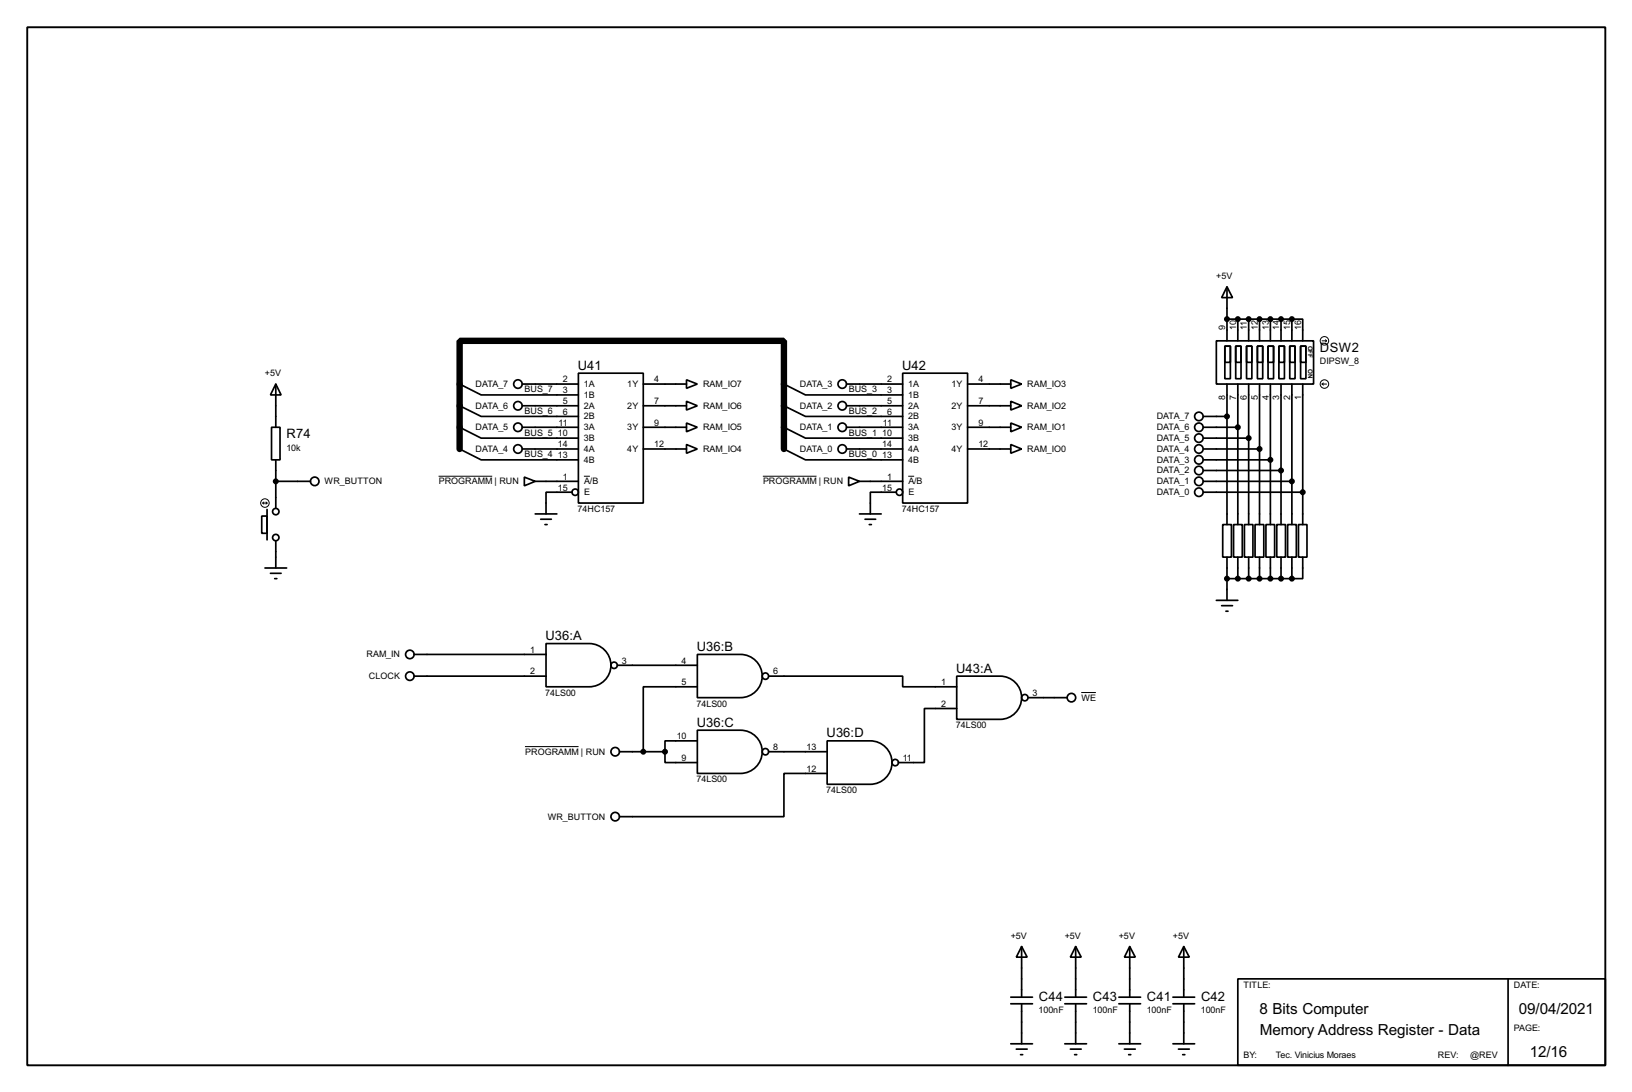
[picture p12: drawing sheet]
<svg xmlns="http://www.w3.org/2000/svg" width="383mm" height="256mm" viewBox="0 0 383 256" stroke-linecap="round" stroke-linejoin="round" font-family="sans-serif">
<path d="M6.4 6.4h370.8v243.8h-370.8z" fill="none" stroke="#000" stroke-width=".45"/>
<g fill="none" stroke="#000" stroke-width=".4">
<path d="M288.3 67.4l1.3 2.5h-2.5zM288.3 67.4v12.7M288.3 75h15.3M290.9 75v5.1M293.4 75v5.1M296 75v5.1M298.5 75v5.1M301 75v5.1M303.6 75h2.5v5.1M303.6 75v5.1M64.8 90.2l1.3 2.6h-2.5zM64.8 90.2v10.2"/>
<path d="M108 95.3l5.1 2.5h22.8M108 90.2l5.1 2.6h22.8M122.7 90.2h13.2M122.7 95.3h13.2M135.9 87.7h15.3v30.5h-15.3zM151.2 90.2h10.1M151.2 95.3h10.1M161.3 89.2l2.6 1-2.6 1zM161.3 94.3l2.6 1-2.6 1zM161.3 99.4l2.6 1-2.6 1zM184.2 95.3l5.1 2.5h22.8M184.2 90.2l5.1 2.6h22.8"/>
<path d="M198.9 90.2h13.2M198.9 95.3h13.2M212.1 87.7h15.3v30.5h-15.3zM227.4 90.2h10.1M227.4 95.3h10.1M237.5 89.2l2.6 1-2.6 1zM237.5 94.3l2.6 1-2.6 1zM237.5 99.4l2.6 1-2.6 1zM282.8 97.8h5.5M285.8 80.1h22.9v10.1h-22.9zM287.8 81.3h1.3v7.7h-1.3zM287.8 81.3h1.3v3.8h-1.3z"/>
<path d="M288.3 90.2v33M290.4 81.3h1.2v7.7h-1.2zM290.4 81.3h1.2v3.8h-1.2zM290.9 90.2v33M292.9 81.3h1.3v7.7h-1.3zM292.9 81.3h1.3v3.8h-1.3zM293.4 90.2v33M295.5 81.3h1.2v7.7h-1.2zM295.5 81.3h1.2v3.8h-1.2zM296 90.2v33M298 81.3h1.3v7.7h-1.3zM298 81.3h1.3v3.8h-1.3z"/>
<path d="M298.5 90.2v33M300.5 81.3h1.3v7.7h-1.3zM300.5 81.3h1.3v3.8h-1.3zM301 90.2v33M303.1 81.3h1.2v7.7h-1.2zM303.1 81.3h1.2v3.8h-1.2zM303.6 90.2v33M305.6 81.3h1.3v7.7h-1.3zM305.6 81.3h1.3v3.8h-1.3zM306.1 90.2v33M62.8 119.7v7.1M63.8 100.4h2v7.6h-2z"/>
<path d="M64.8 113.1h8.2M64.8 108v11.4M108 100.4l5.1 2.5h22.8M108 105.5l5.1 2.5h22.8M122.7 100.4h13.2M122.7 105.5h13.2M123.2 112.1l2.6 1-2.6 1zM125.8 113.1h10.1M134.4 115.6h-6.1v5.1M151.2 100.4h10.1M151.2 105.5h10.1M161.3 104.4l2.6 1.1-2.6 1z"/>
<path d="M184.2 105.5l5.1 2.5h22.8M184.2 100.4l5.1 2.5h22.8M198.9 100.4h13.2M198.9 105.5h13.2M199.4 112.1l2.6 1-2.6 1zM202 113.1h10.1M210.6 115.6h-6.1v5.1M227.4 100.4h10.1M227.4 105.5h10.1M237.5 104.4l2.6 1.1-2.6 1zM282.8 100.4h8.1M282.8 105.5h13.2"/>
<path d="M282.8 113.1h20.8M282.8 115.6h23.3M282.8 108h15.7M282.8 102.9h10.6M282.8 110.5h18.2M61.5 121.2h1.3v4.1h-1.3zM62.3 133.4h5.1M63.6 134.7h2.5M64.6 135.9h.5M64.8 127.1v6.3M125.8 120.7h5.1M127.1 122h2.5"/>
<path d="M128.1 123.2h.5M202 120.7h5.1M203.3 122h2.5M204.3 123.2h.5M287.3 123.2h2.1v7.7h-2.1zM288.3 130.9v10.1M288.3 135.9h15.3M289.9 123.2h2v7.7h-2zM290.9 130.9v5M292.4 123.2h2v7.7h-2zM293.4 130.9v5M294.9 123.2h2.1v7.7h-2.1z"/>
<path d="M296 130.9v5M297.5 123.2h2v7.7h-2zM298.5 130.9v5M300 123.2h2.1v7.7h-2.1zM301 130.9v5M302.6 123.2h2v7.7h-2zM303.6 130.9v5M305.1 123.2h2v7.7h-2zM306.1 130.9v5h-2.5M97.3 153.7h31M97.3 158.8h31M128.3 151.2h10.2a5.1 5.1 0 0 1 5.1 5 5.1 5.1 0 0 1-5.1 5.1h-10.2z"/>
<path d="M145.1 156.3h18.8M163.9 153.7h10.1a5.1 5.1 0 0 1 5.1 5.1 5.1 5.1 0 0 1-5.1 5.1h-10.1zM180.6 158.8h31.5v2.5h12.7M224.8 158.8h10.2a5.1 5.1 0 0 1 5.1 5.1 5.1 5.1 0 0 1-5.1 5.1h-10.2zM285.8 141h5.1M287.1 142.3h2.5M288.1 143.6h.5M145.6 176.6h10.7M156.3 176.6v2.5h7.6M163.9 171.5h10.1a5.1 5.1 0 0 1 5.1 5.1 5.1 5.1 0 0 1-5.1 5.1h-10.1zM163.9 174h-7.6v2.6M163.9 161.3h-12.7v15.3"/>
<path d="M180.6 176.6h13.8M194.4 174h10.1a5.1 5.1 0 0 1 5.1 5.1 5.1 5.1 0 0 1-5.1 5.1h-10.1zM224.8 166.4h-7.6v12.7h-6.1M241.6 163.9h9.2M194.4 181.7h-10.2v10.1h-38.6M237.5 235.8h5.1M237.5 234.2h5.1M240.1 222.3l1.3 2.5h-2.6zM240.1 222.3v11.9M240.1 235.8v9.4M250.2 235.8h5.1M250.2 234.2h5.1"/>
<path d="M252.8 222.3l1.3 2.5h-2.6zM252.8 222.3v11.9M252.8 235.8v9.4M262.9 235.8h5.1M262.9 234.2h5.1M265.5 222.3l1.3 2.5h-2.6zM265.5 222.3v11.9M265.5 235.8v9.4M275.6 235.8h5.1M275.6 234.2h5.1M278.2 222.3l1.3 2.5h-2.6zM278.2 222.3v11.9"/>
<path d="M278.2 235.8v9.4M290.9 229.9h86.3v20.3h-86.3zM354.4 229.9v20.3M237.5 245.2h5.1M238.8 246.4h2.6M239.8 247.7h.5M250.2 245.2h5.1M251.5 246.4h2.6M252.5 247.7h.5M262.9 245.2h5.1M264.2 246.4h2.6M265.2 247.7h.5"/>
<path d="M275.6 245.2h5.1M276.9 246.4h2.6M277.9 247.7h.5"/>
<circle cx="121.7" cy="95.3" r="1"/>
<circle cx="121.7" cy="90.2" r="1"/>
<circle cx="197.9" cy="95.3" r="1"/>
<circle cx="197.9" cy="90.2" r="1"/>
<circle cx="281.7" cy="97.8" r="1"/>
<circle cx="73.9" cy="113.1" r="1"/>
<circle cx="121.7" cy="100.4" r="1"/>
<circle cx="121.7" cy="105.5" r="1"/>
<circle cx="135.1" cy="115.6" r=".75"/>
<circle cx="197.9" cy="100.4" r="1"/>
<circle cx="197.9" cy="105.5" r="1"/>
<circle cx="211.3" cy="115.6" r=".75"/>
<circle cx="281.7" cy="100.4" r="1"/>
<circle cx="281.7" cy="105.5" r="1"/>
<circle cx="281.7" cy="113.1" r="1"/>
<circle cx="281.7" cy="102.9" r="1"/>
<circle cx="281.7" cy="115.6" r="1"/>
<circle cx="281.7" cy="108" r="1"/>
<circle cx="281.7" cy="110.5" r="1"/>
<circle cx="64.8" cy="126.3" r=".75"/>
<circle cx="64.8" cy="120.2" r=".75"/>
<circle cx="96.3" cy="158.8" r="1"/>
<circle cx="96.3" cy="153.7" r="1"/>
<circle cx="144.3" cy="156.3" r=".75"/>
<circle cx="179.8" cy="158.8" r=".75"/>
<circle cx="144.5" cy="176.6" r="1"/>
<circle cx="179.8" cy="176.6" r=".75"/>
<circle cx="210.3" cy="179.1" r=".75"/>
<circle cx="240.8" cy="163.9" r=".75"/>
<circle cx="251.7" cy="163.9" r="1"/>
<circle cx="144.5" cy="191.8" r="1"/>
</g>
<path d="M108 105.5v-25.4h76.2v25.4" fill="none" stroke="#000" stroke-width="1.5"/>
<g fill="none" stroke="#000" stroke-width=".23">
<path d="M311.5 79.8l.2 .3M310.7 80.1h1M310.7 90.2l.3 .3M310.7 90.2h1M311 90l-.3 .2M311.7 80.1l-.2 .2M61.8 118.2h1M61.8 118.2l.2 .2M62 117.9l-.2 .3M62.5 117.9l.3 .3M62.8 118.2l-.3 .2M103.1 111.9h12.6"/>
<path d="M137.2 111.9h1.4M179.3 111.9h12.6M213.4 111.9h1.4M123.4 175.4h12.6M254.1 162.7h3.4"/>
<circle cx="311.2" cy="80.1" r="1"/>
<circle cx="311.2" cy="90.2" r="1"/>
<circle cx="62.2" cy="118.2" r="1"/>
</g>
<g fill="#000" stroke="#000" stroke-width=".4">
<circle cx="288.3" cy="75" r=".5"/>
<circle cx="290.8" cy="75" r=".5"/>
<circle cx="293.4" cy="75" r=".5"/>
<circle cx="295.9" cy="75" r=".5"/>
<circle cx="298.5" cy="75" r=".5"/>
<circle cx="301" cy="75" r=".5"/>
<circle cx="303.5" cy="75" r=".5"/>
<circle cx="288.3" cy="97.8" r=".5"/>
<circle cx="64.8" cy="113.1" r=".5"/>
<circle cx="290.8" cy="100.4" r=".5"/>
<circle cx="293.4" cy="102.9" r=".5"/>
<circle cx="295.9" cy="105.5" r=".5"/>
<circle cx="298.5" cy="108" r=".5"/>
<circle cx="301" cy="110.5" r=".5"/>
<circle cx="303.5" cy="113.1" r=".5"/>
<circle cx="306.1" cy="115.6" r=".5"/>
<circle cx="288.3" cy="135.9" r=".5"/>
<circle cx="290.8" cy="135.9" r=".5"/>
<circle cx="293.4" cy="135.9" r=".5"/>
<circle cx="295.9" cy="135.9" r=".5"/>
<circle cx="298.5" cy="135.9" r=".5"/>
<circle cx="301" cy="135.9" r=".5"/>
<circle cx="303.5" cy="135.9" r=".5"/>
<circle cx="151.1" cy="176.6" r=".5"/>
<circle cx="156.2" cy="176.6" r=".5"/>
</g>
<g font-size="4">
<text x="296" y="238.1">8 Bits Computer</text>
<text x="356.9" y="238.1">09/04/2021</text>
<text x="296" y="243.1">Memory Address Register - Data</text>
<text x="359.5" y="248.2">12/16</text>
</g>
<g font-size="3.4">
<text x="310.2" y="82.6">DSW2</text>
<text x="135.8" y="86.9">U41</text>
<text x="212" y="86.9">U42</text>
<text x="67.4" y="102.9">R74</text>
<text x="128.2" y="150.4">U36:A</text>
<text x="163.7" y="152.9">U36:B</text>
<text x="224.7" y="158">U43:A</text>
<text x="163.7" y="170.7">U36:C</text>
<text x="194.2" y="173.2">U36:D</text>
<text x="244.1" y="235">C44</text>
<text x="256.8" y="235">C43</text>
<text x="269.5" y="235">C41</text>
<text x="282.2" y="235">C42</text>
</g>
<g font-size="2.4">
<text x="285.8" y="65.5">+5V</text>
<text x="287.9" y="77.5" transform="rotate(-90 287.9 77.5)">9</text>
<text x="290.5" y="77.5" transform="rotate(-90 290.5 77.5)">10</text>
<text x="293" y="77.5" transform="rotate(-90 293 77.5)">11</text>
<text x="295.6" y="77.5" transform="rotate(-90 295.6 77.5)">12</text>
<text x="298.1" y="77.5" transform="rotate(-90 298.1 77.5)">13</text>
<text x="300.6" y="77.5" transform="rotate(-90 300.6 77.5)">14</text>
<text x="303.2" y="77.5" transform="rotate(-90 303.2 77.5)">15</text>
<text x="305.7" y="77.5" transform="rotate(-90 305.7 77.5)">16</text>
<text x="62.3" y="88.4">+5V</text>
<text x="132.3" y="89.8">2</text>
<text x="153.7" y="89.8">4</text>
<text x="208.5" y="89.8">2</text>
<text x="229.9" y="89.8">4</text>
<text x="310.1" y="85.6">DIPSW_8</text>
<text x="111.7" y="90.9">DATA_7</text>
<text x="123.2" y="92.2">BUS_7</text>
<text x="132.3" y="92.4">3</text>
<text x="132.3" y="94.9">5</text>
<text x="137.2" y="90.9">1A</text>
<text x="137.2" y="93.5">1B</text>
<text x="147.4" y="90.9">1Y</text>
<text x="153.7" y="94.9">7</text>
<text x="165.2" y="90.9">RAM_IO7</text>
<text x="187.9" y="90.9">DATA_3</text>
<text x="199.4" y="92.2">BUS_3</text>
<text x="208.5" y="92.4">3</text>
<text x="208.5" y="94.9">5</text>
<text x="213.4" y="90.9">1A</text>
<text x="213.4" y="93.5">1B</text>
<text x="223.6" y="90.9">1Y</text>
<text x="229.9" y="94.9">7</text>
<text x="241.4" y="90.9">RAM_IO3</text>
<text x="287.9" y="93.9" transform="rotate(-90 287.9 93.9)">8</text>
<text x="290.5" y="93.9" transform="rotate(-90 290.5 93.9)">7</text>
<text x="293" y="93.9" transform="rotate(-90 293 93.9)">6</text>
<text x="295.6" y="93.9" transform="rotate(-90 295.6 93.9)">5</text>
<text x="298.1" y="93.9" transform="rotate(-90 298.1 93.9)">4</text>
<text x="300.6" y="93.9" transform="rotate(-90 300.6 93.9)">3</text>
<text x="303.2" y="93.9" transform="rotate(-90 303.2 93.9)">2</text>
<text x="305.7" y="93.9" transform="rotate(-90 305.7 93.9)">1</text>
<text x="111.7" y="96">DATA_6</text>
<text x="111.7" y="101.1">DATA_5</text>
<text x="123.2" y="97.2">BUS_6</text>
<text x="131.3" y="100">11</text>
<text x="132.3" y="97.4">6</text>
<text x="137.2" y="96">2A</text>
<text x="137.2" y="98.5">2B</text>
<text x="137.2" y="101.1">3A</text>
<text x="147.4" y="96">2Y</text>
<text x="147.4" y="101.1">3Y</text>
<text x="153.7" y="100">9</text>
<text x="165.2" y="96">RAM_IO6</text>
<text x="165.2" y="101.1">RAM_IO5</text>
<text x="187.9" y="96">DATA_2</text>
<text x="187.9" y="101.1">DATA_1</text>
<text x="199.4" y="97.2">BUS_2</text>
<text x="207.5" y="100">11</text>
<text x="208.5" y="97.4">6</text>
<text x="213.4" y="96">2A</text>
<text x="213.4" y="98.5">2B</text>
<text x="213.4" y="101.1">3A</text>
<text x="223.6" y="96">2Y</text>
<text x="223.6" y="101.1">3Y</text>
<text x="229.9" y="100">9</text>
<text x="241.4" y="96">RAM_IO2</text>
<text x="241.4" y="101.1">RAM_IO1</text>
<text x="271.8" y="98.5">DATA_7</text>
<text x="271.8" y="101.1">DATA_6</text>
<text x="67.3" y="105.9">10k</text>
<text x="111.7" y="106.2">DATA_4</text>
<text x="123.2" y="102.3">BUS_5</text>
<text x="123.2" y="107.4">BUS_4</text>
<text x="131.1" y="102.5">10</text>
<text x="131.1" y="105.1">14</text>
<text x="131.1" y="107.6">13</text>
<text x="137.2" y="103.6">3B</text>
<text x="137.2" y="106.2">4A</text>
<text x="147.4" y="106.2">4Y</text>
<text x="153.7" y="105.1">12</text>
<text x="165.2" y="106.2">RAM_IO4</text>
<text x="187.9" y="106.2">DATA_0</text>
<text x="199.4" y="107.4">BUS_0</text>
<text x="199.4" y="102.3">BUS_1</text>
<text x="207.3" y="102.5">10</text>
<text x="207.3" y="105.1">14</text>
<text x="207.3" y="107.6">13</text>
<text x="213.4" y="103.6">3B</text>
<text x="213.4" y="106.2">4A</text>
<text x="223.6" y="106.2">4Y</text>
<text x="229.9" y="105.1">12</text>
<text x="241.4" y="106.2">RAM_IO0</text>
<text x="271.8" y="103.6">DATA_5</text>
<text x="271.8" y="106.2">DATA_4</text>
<text x="76.3" y="113.8">WR_BUTTON</text>
<text x="103.1" y="113.8">PROGRAMM | RUN</text>
<text x="132.3" y="112.7">1</text>
<text x="137.2" y="108.7">4B</text>
<text x="137.2" y="113.8">A/B</text>
<text x="179.3" y="113.8">PROGRAMM | RUN</text>
<text x="208.5" y="112.7">1</text>
<text x="213.4" y="108.7">4B</text>
<text x="213.4" y="113.8">A/B</text>
<text x="271.8" y="108.7">DATA_3</text>
<text x="271.8" y="111.2">DATA_2</text>
<text x="271.8" y="113.8">DATA_1</text>
<text x="131.1" y="115.2">15</text>
<text x="137.2" y="116.3">E</text>
<text x="207.3" y="115.2">15</text>
<text x="213.4" y="116.3">E</text>
<text x="271.8" y="116.3">DATA_0</text>
<text x="135.7" y="120.3">74HC157</text>
<text x="211.9" y="120.3">74HC157</text>
<text x="86.1" y="154.4">RAM_IN</text>
<text x="124.6" y="153.3">1</text>
<text x="146.1" y="155.9">3</text>
<text x="160.2" y="155.9">4</text>
<text x="86.7" y="159.5">CLOCK</text>
<text x="124.6" y="158.4">2</text>
<text x="160.2" y="160.9">5</text>
<text x="181.7" y="158.4">6</text>
<text x="221.2" y="160.9">1</text>
<text x="128.1" y="163.4">74LS00</text>
<text x="163.7" y="166">74LS00</text>
<text x="221.2" y="166">2</text>
<text x="242.6" y="163.5">3</text>
<text x="254.1" y="164.6">WE</text>
<text x="159" y="173.6">10</text>
<text x="224.6" y="171.1">74LS00</text>
<text x="123.4" y="177.3">PROGRAMM | RUN</text>
<text x="160.2" y="178.7">9</text>
<text x="181.7" y="176.2">8</text>
<text x="189.5" y="176.2">13</text>
<text x="212.1" y="178.7">11</text>
<text x="163.7" y="183.8">74LS00</text>
<text x="189.5" y="181.3">12</text>
<text x="194.2" y="186.3">74LS00</text>
<text x="128.7" y="192.5">WR_BUTTON</text>
<text x="237.5" y="220.5">+5V</text>
<text x="250.2" y="220.5">+5V</text>
<text x="262.9" y="220.5">+5V</text>
<text x="275.6" y="220.5">+5V</text>
<text x="292.2" y="232.1">TITLE:</text>
<text x="355.7" y="232.1">DATE:</text>
<text x="244.1" y="238">100nF</text>
<text x="256.8" y="238">100nF</text>
<text x="269.5" y="238">100nF</text>
<text x="282.2" y="238">100nF</text>
<text x="355.7" y="242.2">PAGE:</text>
<text x="292.2" y="248.6">BY:</text>
<text x="299.8" y="248.6">Tec. Vinicius Moraes</text>
<text x="337.9" y="248.6">REV:</text>
<text x="345.5" y="248.6">@REV</text>
</g>
<g font-size="1.7">
<text x="307.4" y="81.2" transform="rotate(90 307.4 81.2)">OFF</text>
<text x="307.4" y="86.6" transform="rotate(90 307.4 86.6)">ON</text>
</g>
</svg>
